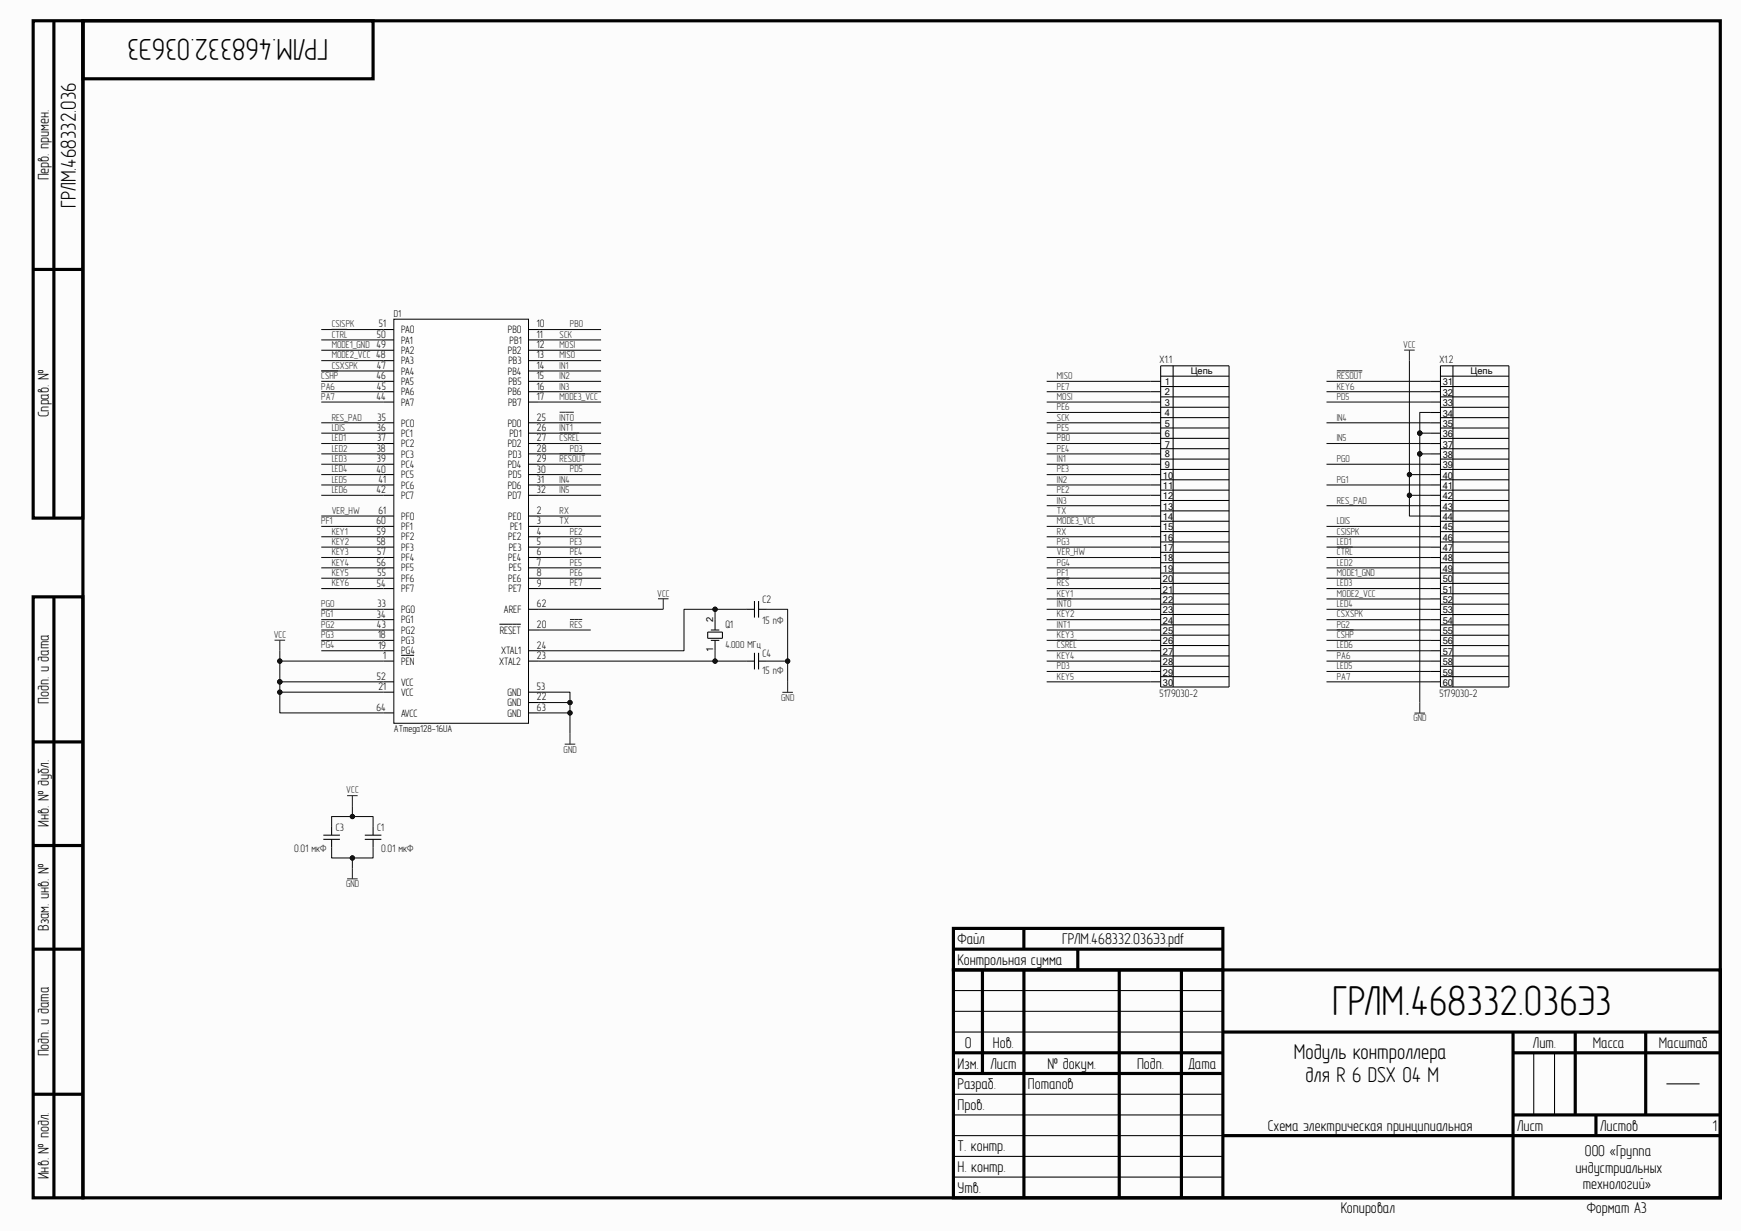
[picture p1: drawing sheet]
<svg xmlns="http://www.w3.org/2000/svg" width="420mm" height="297mm" viewBox="0 0 420 297" stroke-linecap="round" stroke-linejoin="round" font-family="sans-serif">
<path d="M0 0h420v297h-420z" fill-rule="evenodd" fill="#fcfcfc"/>
<g fill="none" stroke="#000" stroke-width=".76" stroke-linecap="butt">
<path d="M8 5h12v120h-12zM13 5v120M20 5h70v14h-70zM20 5h395v284h-395zM8 65h12M8 144h12v145h-12zM13 144v145M8 179h12M8 204h12M8 229h12M230 234h185v55h-185zM230 224h65v10h-65z"/>
<path d="M230 229h65M237 234v25M247 224v5M247 234v55M260 229v5M270 234v55M285 234v55M295 234v55M230 254h65M230 259h65M295 249h120M365 249v40"/>
<path d="M365 254h50M380 249v20M397 249v20M8 264h12M295 274h120M365 269h50M385 269v5"/>
</g>
<path d="M230 239h65M230 249h65M230 244h65M370 254v15M375 254v15M230 279h65M230 274h65M230 269h65M230 264h65M402 261.5h8M230 284h65" fill="none" stroke="#000" stroke-width=".25"/>
<path d="M95 77h32.5v97.5h-32.5z" fill-rule="evenodd" fill="#fefefe"/>
<path d="M95 77h32.5v97.5h-32.5z" fill="none" stroke="#000" stroke-width=".24"/>
<g fill="none" stroke="#000" stroke-width=".25">
<path d="M92.5 79.5h2.5M127.5 79.5h2.5M92.5 82h2.5M92.5 84.5h2.5M92.5 87h2.5M92.5 89.5h2.5M92.5 92h2.5M92.5 94.5h2.5M92.5 97h2.5M127.5 82h2.5M127.5 84.5h2.5M127.5 87h2.5"/>
<path d="M127.5 89.5h2.5M127.5 92h2.5M127.5 94.5h2.5M127.5 97h2.5M277.5 92h2.5M277.5 94.5h2.5M277.5 97h2.5M277.5 99.5h2.5M280 90.8h16.5M280 93.3h16.5M280 95.8h16.5M280 98.3h16.5"/>
<path d="M280 88.3h16.5v77.5h-16.5zM283 88.3v77.5M92.5 102h2.5M92.5 104.5h2.5M92.5 107h2.5M92.5 109.5h2.5M92.5 112h2.5M92.5 114.5h2.5M92.5 117h2.5M92.5 119.5h2.5M127.5 102h2.5M127.5 104.5h2.5"/>
<path d="M127.5 107h2.5M127.5 109.5h2.5M127.5 112h2.5M127.5 114.5h2.5M127.5 117h2.5M127.5 119.5h2.5M277.5 104.5h2.5M277.5 107h2.5M277.5 109.5h2.5M277.5 112h2.5M277.5 114.5h2.5M277.5 117h2.5"/>
<path d="M277.5 119.5h2.5M277.5 102h2.5M280 100.8h16.5M280 103.3h16.5M280 105.8h16.5M280 108.3h16.5M280 110.8h16.5M280 113.3h16.5M280 115.8h16.5M280 118.3h16.5M92.5 124.5h2.5M92.5 127h2.5"/>
<path d="M92.5 129.5h2.5M92.5 132h2.5M92.5 134.5h2.5M92.5 137h2.5M92.5 139.5h2.5M127.5 124.5h2.5M127.5 127h2.5M127.5 129.5h2.5M127.5 132h2.5M127.5 134.5h2.5M127.5 137h2.5M127.5 139.5h2.5"/>
<path d="M277.5 124.5h2.5M277.5 127h2.5M277.5 129.5h2.5M277.5 132h2.5M277.5 134.5h2.5M277.5 137h2.5M277.5 139.5h2.5M277.5 122h2.5M280 120.8h16.5M280 123.3h16.5M280 125.8h16.5M280 128.3h16.5"/>
<path d="M280 130.8h16.5M280 133.3h16.5M280 135.8h16.5M280 138.3h16.5M92.5 159.5h2.5M92.5 142h2.5M92.5 154.5h2.5M92.5 157h2.5M92.5 152h2.5M92.5 147h2.5M92.5 149.5h2.5M96.8 158.1h3.1"/>
<path d="M120.5 150.6h5.1M127.5 159.5h2.5M127.5 142h2.5M127.5 157h2.5M127.5 152h2.5M127.5 147h2.5M170.7 152.5h3.6v1.5h-3.6zM171.5 154.5h2M171.5 152h2M172.5 149.5v2.5M172.5 154.5v2.5M180 159.5h2"/>
<path d="M180 147h2M182 145v4M182 157.5v4M183 159.5h2M183 147h2M183 145v4M183 157.5v4M277.5 159.5h2.5M277.5 142h2.5M277.5 154.5h2.5M277.5 152h2.5M277.5 147h2.5"/>
<path d="M277.5 149.5h2.5M277.5 144.5h2.5M277.5 157h2.5M280 140.8h16.5M280 143.3h16.5M280 145.8h16.5M280 148.3h16.5M280 150.8h16.5M280 153.3h16.5M280 155.8h16.5M280 158.3h16.5M92.5 167h2.5"/>
<path d="M92.5 164.5h2.5M92.5 172h2.5M127.5 167h2.5M127.5 169.5h2.5M127.5 172h2.5M277.5 164.5h2.5M277.5 162h2.5M280 160.8h16.5M280 163.3h16.5M80 199.5v2M90 199.5v2M78 202.5h4"/>
<path d="M78 201.5h4M80 202.5v2M88 202.5h4M88 201.5h4M90 202.5v2"/>
</g>
<path d="M66.2 154.5h2.6M67.5 154.5v2.5M158.7 144.5h2.6M160 144.5v2.5M136.2 179.5h2.6M137.5 177v2.5M188.7 167h2.6M190 164.5v2.5M83.7 192h2.6M85 192v2.5M83.7 212h2.6M85 209.5v2.5" fill="none" stroke="#262626" stroke-width=".25"/>
<path d="M130 159.5h50" fill="none" stroke="#0e0e0e" stroke-width=".25"/>
<circle cx="172.5" cy="159.5" r=".51" fill="#0e0e0e"/>
<circle cx="172.5" cy="159.5" r=".51" fill="none" stroke="#0e0e0e" stroke-width=".24"/>
<path d="M180 147h-15v10h-35" fill="none" stroke="#0e0e0e" stroke-width=".25"/>
<circle cx="172.5" cy="147" r=".51" fill="#0e0e0e"/>
<circle cx="172.5" cy="147" r=".51" fill="none" stroke="#0e0e0e" stroke-width=".24"/>
<path d="M185 159.5h5" fill="none" stroke="#0e0e0e" stroke-width=".25"/>
<circle cx="190" cy="159.5" r=".51" fill="#0e0e0e"/>
<circle cx="190" cy="159.5" r=".51" fill="none" stroke="#0e0e0e" stroke-width=".24"/>
<path d="M185 147h5v17.5" fill="none" stroke="#0e0e0e" stroke-width=".25"/>
<circle cx="190" cy="159.5" r=".51" fill="#0e0e0e"/>
<circle cx="190" cy="159.5" r=".51" fill="none" stroke="#0e0e0e" stroke-width=".24"/>
<path d="M172.5 157v2.5" fill="none" stroke="#0e0e0e" stroke-width=".25"/>
<circle cx="172.5" cy="159.5" r=".51" fill="#0e0e0e"/>
<circle cx="172.5" cy="159.5" r=".51" fill="none" stroke="#0e0e0e" stroke-width=".24"/>
<path d="M172.5 147v2.5" fill="none" stroke="#0e0e0e" stroke-width=".25"/>
<circle cx="172.5" cy="147" r=".51" fill="#0e0e0e"/>
<circle cx="172.5" cy="147" r=".51" fill="none" stroke="#0e0e0e" stroke-width=".24"/>
<path d="M67.5 167v5h25" fill="none" stroke="#0e0e0e" stroke-width=".25"/>
<circle cx="67.5" cy="167" r=".51" fill="#0e0e0e"/>
<circle cx="67.5" cy="167" r=".51" fill="none" stroke="#0e0e0e" stroke-width=".24"/>
<path d="M130 167h7.5v2.5" fill="none" stroke="#0e0e0e" stroke-width=".25"/>
<circle cx="137.5" cy="169.5" r=".51" fill="#0e0e0e"/>
<circle cx="137.5" cy="169.5" r=".51" fill="none" stroke="#0e0e0e" stroke-width=".24"/>
<path d="M130 169.5h7.5v2.5h-7.5" fill="none" stroke="#0e0e0e" stroke-width=".25"/>
<circle cx="137.5" cy="169.5" r=".51" fill="#0e0e0e"/>
<circle cx="137.5" cy="169.5" r=".51" fill="none" stroke="#0e0e0e" stroke-width=".24"/>
<circle cx="137.5" cy="172" r=".51" fill="#0e0e0e"/>
<circle cx="137.5" cy="172" r=".51" fill="none" stroke="#0e0e0e" stroke-width=".24"/>
<path d="M137.5 172v5" fill="none" stroke="#0e0e0e" stroke-width=".25"/>
<circle cx="137.5" cy="172" r=".51" fill="#0e0e0e"/>
<circle cx="137.5" cy="172" r=".51" fill="none" stroke="#0e0e0e" stroke-width=".24"/>
<path d="M80 204.5v2.5h10v-2.5" fill="none" stroke="#0e0e0e" stroke-width=".25"/>
<circle cx="85" cy="207" r=".51" fill="#0e0e0e"/>
<circle cx="85" cy="207" r=".51" fill="none" stroke="#0e0e0e" stroke-width=".24"/>
<path d="M85 207v2.5" fill="none" stroke="#0e0e0e" stroke-width=".25"/>
<circle cx="85" cy="207" r=".51" fill="#0e0e0e"/>
<circle cx="85" cy="207" r=".51" fill="none" stroke="#0e0e0e" stroke-width=".24"/>
<path d="M85 197h5v2.5" fill="none" stroke="#0e0e0e" stroke-width=".25"/>
<circle cx="85" cy="197" r=".51" fill="#0e0e0e"/>
<circle cx="85" cy="197" r=".51" fill="none" stroke="#0e0e0e" stroke-width=".24"/>
<path d="M85 194.5v2.5h-5v2.5" fill="none" stroke="#0e0e0e" stroke-width=".25"/>
<circle cx="85" cy="197" r=".51" fill="#0e0e0e"/>
<circle cx="85" cy="197" r=".51" fill="none" stroke="#0e0e0e" stroke-width=".24"/>
<g fill="none" stroke="#0e0e0e" stroke-width=".25">
<path d="M252.5 92h25M252.5 94.5h25M252.5 97h25M252.5 99.5h25M320 92h25M320 94.5h25M345 99.5h-2.5v5M252.5 102h25M252.5 104.5h25M252.5 107h25M252.5 109.5h25M252.5 112h25"/>
<path d="M252.5 114.5h25M252.5 117h25M252.5 119.5h25M252.5 122h25M252.5 124.5h25M252.5 127h25M252.5 129.5h25M252.5 132h25M252.5 134.5h25M252.5 137h25M252.5 139.5h25M252.5 142h25"/>
<path d="M252.5 144.5h25M252.5 147h25M252.5 149.5h25M252.5 152h25M252.5 154.5h25M252.5 157h25M252.5 159.5h25M252.5 162h25M252.5 164.5h25"/>
</g>
<circle cx="342.5" cy="104.5" r=".51" fill="#0e0e0e"/>
<circle cx="342.5" cy="104.5" r=".51" fill="none" stroke="#0e0e0e" stroke-width=".24"/>
<path d="M342.5 104.5h2.5" fill="none" stroke="#0e0e0e" stroke-width=".25"/>
<circle cx="342.5" cy="104.5" r=".51" fill="#0e0e0e"/>
<circle cx="342.5" cy="104.5" r=".51" fill="none" stroke="#0e0e0e" stroke-width=".24"/>
<path d="M342.5 109.5h2.5" fill="none" stroke="#0e0e0e" stroke-width=".25"/>
<circle cx="342.5" cy="109.5" r=".51" fill="#0e0e0e"/>
<circle cx="342.5" cy="109.5" r=".51" fill="none" stroke="#0e0e0e" stroke-width=".24"/>
<path d="M340 87v27.5h5" fill="none" stroke="#0e0e0e" stroke-width=".25"/>
<circle cx="340" cy="114.5" r=".51" fill="#0e0e0e"/>
<circle cx="340" cy="114.5" r=".51" fill="none" stroke="#0e0e0e" stroke-width=".24"/>
<path d="M340 114.5v5h5" fill="none" stroke="#0e0e0e" stroke-width=".25"/>
<circle cx="340" cy="119.5" r=".51" fill="#0e0e0e"/>
<circle cx="340" cy="119.5" r=".51" fill="none" stroke="#0e0e0e" stroke-width=".24"/>
<circle cx="340" cy="114.5" r=".51" fill="#0e0e0e"/>
<circle cx="340" cy="114.5" r=".51" fill="none" stroke="#0e0e0e" stroke-width=".24"/>
<path d="M340 119.5v5h5" fill="none" stroke="#0e0e0e" stroke-width=".25"/>
<circle cx="340" cy="119.5" r=".51" fill="#0e0e0e"/>
<circle cx="340" cy="119.5" r=".51" fill="none" stroke="#0e0e0e" stroke-width=".24"/>
<g fill="none" stroke="#0e0e0e" stroke-width=".25">
<path d="M77.5 79.5h15M130 79.5h15M77.5 82h15M77.5 84.5h15M77.5 87h15M77.5 89.5h15M77.5 92h15M77.5 94.5h15M77.5 97h15M130 82h15M130 84.5h15M130 87h15"/>
<path d="M130 89.5h15M130 92h15M130 94.5h15M130 97h15M77.5 102h15M77.5 104.5h15M77.5 107h15M77.5 109.5h15M77.5 112h15M77.5 114.5h15M77.5 117h15M77.5 119.5h15"/>
<path d="M130 102h15M130 104.5h15M130 107h15M130 109.5h15M130 112h15M130 114.5h15M130 117h15M130 119.5h15M77.5 127h15M77.5 129.5h15M77.5 132h15M77.5 134.5h15"/>
<path d="M77.5 137h15M77.5 139.5h15M77.5 124.5h15M130 127h15M130 129.5h15M130 132h15M130 134.5h15M130 137h15M130 139.5h15M130 124.5h15M320 127h25M320 129.5h25"/>
<path d="M320 132h25M320 134.5h25M320 137h25M320 139.5h25M67.5 159.5h25M77.5 142h15M77.5 147h15M77.5 149.5h15M77.5 152h15M77.5 154.5h15M77.5 157h15M130 142h15"/>
<path d="M130 147h30M130 152h12.5M320 142h25M320 144.5h25M320 147h25M320 149.5h25M320 152h25M320 154.5h25M320 157h25M320 159.5h25M320 162h25M320 164.5h25"/>
</g>
<circle cx="67.5" cy="159.5" r=".51" fill="#0e0e0e"/>
<circle cx="67.5" cy="159.5" r=".51" fill="none" stroke="#0e0e0e" stroke-width=".24"/>
<path d="M67.5 164.5h25" fill="none" stroke="#0e0e0e" stroke-width=".25"/>
<circle cx="67.5" cy="164.5" r=".51" fill="#0e0e0e"/>
<circle cx="67.5" cy="164.5" r=".51" fill="none" stroke="#0e0e0e" stroke-width=".24"/>
<path d="M67.5 157v7.5" fill="none" stroke="#0e0e0e" stroke-width=".25"/>
<circle cx="67.5" cy="159.5" r=".51" fill="#0e0e0e"/>
<circle cx="67.5" cy="159.5" r=".51" fill="none" stroke="#0e0e0e" stroke-width=".24"/>
<circle cx="67.5" cy="164.5" r=".51" fill="#0e0e0e"/>
<circle cx="67.5" cy="164.5" r=".51" fill="none" stroke="#0e0e0e" stroke-width=".24"/>
<path d="M67.5 164.5v2.5h25" fill="none" stroke="#0e0e0e" stroke-width=".25"/>
<circle cx="67.5" cy="167" r=".51" fill="#0e0e0e"/>
<circle cx="67.5" cy="167" r=".51" fill="none" stroke="#0e0e0e" stroke-width=".24"/>
<circle cx="67.5" cy="164.5" r=".51" fill="#0e0e0e"/>
<circle cx="67.5" cy="164.5" r=".51" fill="none" stroke="#0e0e0e" stroke-width=".24"/>
<g fill="none" stroke="#000" stroke-width=".25">
<path d="M345 92h2.5M345 94.5h2.5M345 97h2.5M345 99.5h2.5M347.5 90.8h16.5M347.5 93.3h16.5M347.5 95.8h16.5M347.5 98.3h16.5M347.5 88.3h16.5v77.5h-16.5zM350.5 88.3v77.5M345 102h2.5M345 104.5h2.5"/>
<path d="M345 107h2.5M345 109.5h2.5M345 112h2.5M345 114.5h2.5M345 117h2.5M345 119.5h2.5M347.5 100.8h16.5M347.5 103.3h16.5M347.5 105.8h16.5M347.5 108.3h16.5M347.5 110.8h16.5M347.5 113.3h16.5"/>
<path d="M347.5 115.8h16.5M347.5 118.3h16.5M345 122h2.5M345 124.5h2.5M345 127h2.5M345 129.5h2.5M345 132h2.5M345 134.5h2.5M345 137h2.5M345 139.5h2.5M347.5 120.8h16.5M347.5 123.3h16.5"/>
<path d="M347.5 125.8h16.5M347.5 128.3h16.5M347.5 130.8h16.5M347.5 133.3h16.5M347.5 135.8h16.5M347.5 138.3h16.5M345 142h2.5M345 144.5h2.5M345 147h2.5M345 149.5h2.5M345 152h2.5M345 154.5h2.5"/>
<path d="M345 157h2.5M345 159.5h2.5M347.5 140.8h16.5M347.5 143.3h16.5M347.5 145.8h16.5M347.5 148.3h16.5M347.5 150.8h16.5M347.5 153.3h16.5M347.5 155.8h16.5M347.5 158.3h16.5M345 162h2.5M345 164.5h2.5"/>
<path d="M347.5 160.8h16.5M347.5 163.3h16.5"/>
</g>
<path d="M320 97h25M320 102h25M320 107h25M320 112h25M320 117h25M342.5 104.5v5M320 122h25" fill="none" stroke="#0e0e0e" stroke-width=".25"/>
<g fill="none" stroke="#262626" stroke-width=".25">
<path d="M80 79.5h3.8M77.5 89.5h4M135 99.5h3.4M322.5 89.5h6.1M135 102h3.1M135 104.5h4.7M135 109.5h6.1M255 139.5h3M322.5 132h3.8M137.5 149.5h3M255 144.5h3.4M255 149.5h3.1"/>
<path d="M255 154.5h4.7M322.5 152h4"/>
</g>
<circle cx="342.5" cy="104.5" r=".51" fill="#0e0e0e"/>
<circle cx="342.5" cy="104.5" r=".51" fill="none" stroke="#0e0e0e" stroke-width=".24"/>
<circle cx="342.5" cy="109.5" r=".51" fill="#0e0e0e"/>
<circle cx="342.5" cy="109.5" r=".51" fill="none" stroke="#0e0e0e" stroke-width=".24"/>
<path d="M342.5 109.5v60" fill="none" stroke="#0e0e0e" stroke-width=".25"/>
<circle cx="342.5" cy="109.5" r=".51" fill="#0e0e0e"/>
<circle cx="342.5" cy="109.5" r=".51" fill="none" stroke="#0e0e0e" stroke-width=".24"/>
<path d="M338.7 84.5h2.6M340 84.5v2.5M341.2 172.1h2.6M342.5 169.5v2.6" fill="none" stroke="#262626" stroke-width=".25"/>
<text font-size="10.9" x="321.4" y="245">ГРЛМ.468332.036Э3</text>
<text font-size="7.9" x="79.2" y="9.5" transform="rotate(-180 79.2 9.5)">ГРЛМ.468332.036Э3</text>
<g font-size="5.6">
<text x="18.3" y="50.1" transform="rotate(-90 18.3 50.1)">ГРЛМ.468332.036</text>
<text x="312.1" y="255.5">Модуль контроллера</text>
<text x="315" y="261">для R 6 DSX 04 M</text>
</g>
<g font-size="4.1">
<text x="11.8" y="43.5" transform="rotate(-90 11.8 43.5)">Перв. примен.</text>
<text x="11.8" y="100.7" transform="rotate(-90 11.8 100.7)">Справ. №</text>
<text x="11.8" y="169.9" transform="rotate(-90 11.8 169.9)">Подп. и дата</text>
<text x="11.8" y="199.5" transform="rotate(-90 11.8 199.5)">Инв. № дубл.</text>
<text x="11.8" y="224.6" transform="rotate(-90 11.8 224.6)">Взам. инв. №</text>
<text x="231" y="227.8">Файл</text>
<text x="256.2" y="227.8">ГРЛМ.468332.036Э3.pdf</text>
<text x="231" y="232.8">Контрольная сумма</text>
<text x="11.8" y="254.9" transform="rotate(-90 11.8 254.9)">Подп. и дата</text>
<text x="231" y="257.8">Изм. Лист</text>
<text x="232.7" y="252.8">0</text>
<text x="239.5" y="252.8">Нов.</text>
<text x="252.7" y="257.8">№ докум.</text>
<text x="274.3" y="257.8">Подп.</text>
<text x="286.7" y="257.8">Дата</text>
<text x="369.8" y="252.8">Лит.</text>
<text x="384.2" y="252.8">Масса</text>
<text x="400.2" y="252.8">Масштаб</text>
<text x="231" y="262.8">Разраб.</text>
<text x="248" y="262.8">Потапов</text>
<text x="231" y="267.8">Пров.</text>
<text x="305.9" y="272.8">Схема электрическая принципиальная</text>
<text x="366" y="272.8">Лист</text>
<text x="386" y="272.8">Листов</text>
<text x="413.2" y="272.8">1</text>
<text x="231" y="277.8">Т. контр.</text>
<text x="382.4" y="278.8">ООО «Группа</text>
<text x="11.8" y="284.6" transform="rotate(-90 11.8 284.6)">Инв. № подл.</text>
<text x="231" y="282.8">Н. контр.</text>
<text x="231" y="287.8">Утв.</text>
<text x="380.1" y="282.9">индустриальных</text>
<text x="381.8" y="287">технологий»</text>
<text x="323.4" y="292.8">Копировал</text>
<text x="382.8" y="292.8">Формат А3</text>
</g>
<g font-size="2.8">
<text x="90.8" y="84">49</text>
<text x="90.9" y="81.5">50</text>
<text x="91.4" y="79">51</text>
<text x="96.8" y="82.9">PA1</text>
<text x="96.8" y="80.4">PA0</text>
<text x="122.5" y="80.4">PB0</text>
<text x="122.9" y="82.9">PB1</text>
<text x="129.5" y="79">10</text>
<text x="129.5" y="81.5">11</text>
<text x="129.5" y="84">12</text>
<text x="90.8" y="86.5">48</text>
<text x="90.9" y="89">47</text>
<text x="96.8" y="87.9">PA3</text>
<text x="96.8" y="85.4">PA2</text>
<text x="122.5" y="85.4">PB2</text>
<text x="122.6" y="87.9">PB3</text>
<text x="129.5" y="86.5">13</text>
<text x="129.5" y="89">14</text>
<text x="90.8" y="91.5">46</text>
<text x="90.9" y="94">45</text>
<text x="96.8" y="95.4">PA6</text>
<text x="96.8" y="92.9">PA5</text>
<text x="96.8" y="90.4">PA4</text>
<text x="122.5" y="90.4">PB4</text>
<text x="122.5" y="95.4">PB6</text>
<text x="122.6" y="92.9">PB5</text>
<text x="129.5" y="91.5">15</text>
<text x="129.5" y="94">16</text>
<text x="90.8" y="96.5">44</text>
<text x="91.1" y="101.5">35</text>
<text x="96.8" y="97.9">PA7</text>
<text x="122.6" y="97.9">PB7</text>
<text x="129.5" y="96.5">17</text>
<text x="129.5" y="101.5">25</text>
<text x="90.9" y="104">36</text>
<text x="91" y="106.5">37</text>
<text x="96.8" y="102.9">PC0</text>
<text x="96.8" y="105.4">PC1</text>
<text x="96.8" y="107.9">PC2</text>
<text x="122.5" y="102.9">PD0</text>
<text x="122.5" y="107.9">PD2</text>
<text x="122.9" y="105.4">PD1</text>
<text x="129.5" y="104">26</text>
<text x="129.5" y="106.5">27</text>
<text x="90.9" y="109">38</text>
<text x="90.9" y="111.5">39</text>
<text x="96.8" y="110.4">PC3</text>
<text x="96.8" y="112.9">PC4</text>
<text x="122.5" y="112.9">PD4</text>
<text x="122.6" y="110.4">PD3</text>
<text x="129.5" y="109">28</text>
<text x="129.5" y="111.5">29</text>
<text x="90.8" y="114">40</text>
<text x="90.8" y="119">42</text>
<text x="91.3" y="116.5">41</text>
<text x="96.8" y="115.4">PC5</text>
<text x="96.8" y="117.9">PC6</text>
<text x="122.5" y="117.9">PD6</text>
<text x="122.6" y="115.4">PD5</text>
<text x="129.5" y="114">30</text>
<text x="129.5" y="116.5">31</text>
<text x="129.5" y="119">32</text>
<text x="91.3" y="124">61</text>
<text x="96.8" y="120.4">PC7</text>
<text x="96.8" y="125.4">PF0</text>
<text x="122.5" y="120.4">PD7</text>
<text x="122.6" y="125.4">PE0</text>
<text x="129.5" y="124">2</text>
<text x="90.8" y="126.5">60</text>
<text x="90.9" y="131.5">58</text>
<text x="90.9" y="129">59</text>
<text x="96.8" y="130.4">PF2</text>
<text x="96.8" y="127.9">PF1</text>
<text x="122.6" y="130.4">PE2</text>
<text x="123.1" y="127.9">PE1</text>
<text x="129.5" y="126.5">3</text>
<text x="129.5" y="129">4</text>
<text x="129.5" y="131.5">5</text>
<text x="90.9" y="136.5">56</text>
<text x="91" y="134">57</text>
<text x="96.8" y="137.9">PF5</text>
<text x="96.8" y="135.4">PF4</text>
<text x="96.8" y="132.9">PF3</text>
<text x="122.6" y="135.4">PE4</text>
<text x="122.7" y="132.9">PE3</text>
<text x="122.7" y="137.9">PE5</text>
<text x="129.5" y="134">6</text>
<text x="129.5" y="136.5">7</text>
<text x="90.9" y="141.5">54</text>
<text x="91.1" y="139">55</text>
<text x="96.8" y="142.9">PF7</text>
<text x="96.8" y="140.4">PF6</text>
<text x="122.6" y="140.4">PE6</text>
<text x="122.7" y="142.9">PE7</text>
<text x="129.5" y="139">8</text>
<text x="129.5" y="141.5">9</text>
<text x="90.9" y="149">34</text>
<text x="91.1" y="146.5">33</text>
<text x="96.8" y="147.9">PG0</text>
<text x="121.6" y="147.9">AREF</text>
<text x="129.5" y="146.5">62</text>
<text x="90.9" y="151.5">43</text>
<text x="91.2" y="154">18</text>
<text x="96.8" y="155.4">PG3</text>
<text x="96.8" y="150.4">PG1</text>
<text x="96.8" y="152.9">PG2</text>
<text x="120.6" y="152.9">RESET</text>
<text x="129.5" y="151.5">20</text>
<text x="91.3" y="156.5">19</text>
<text x="92.4" y="159">1</text>
<text x="96.8" y="160.4">PEN</text>
<text x="96.8" y="157.9">PG4</text>
<text x="120.4" y="160.4">XTAL2</text>
<text x="120.9" y="157.9">XTAL1</text>
<text x="129.5" y="159">23</text>
<text x="129.5" y="156.5">24</text>
<text x="90.9" y="164">52</text>
<text x="91.3" y="166.5">21</text>
<text x="96.8" y="167.9">VCC</text>
<text x="96.8" y="165.4">VCC</text>
<text x="122.4" y="167.9">GND</text>
<text x="129.5" y="166.5">53</text>
<text x="90.8" y="171.5">64</text>
<text x="96.8" y="172.9">AVCC</text>
<text x="122.4" y="170.4">GND</text>
<text x="122.4" y="172.9">GND</text>
<text x="129.5" y="169">22</text>
<text x="129.5" y="171.5">63</text>
</g>
<g font-size="2.8" fill="#0e0e0e">
<text x="279.7" y="87.5">X1.1</text>
<text x="347.2" y="87.5">X1.2</text>
<text x="184" y="145.5">C2</text>
<text x="175" y="151.5">Q1</text>
<text x="184" y="150.5">15 пФ</text>
<text x="184" y="158.5">C4</text>
<text x="184" y="162.5">15 пФ</text>
<text x="279.7" y="168.1">5179030-2</text>
<text x="347.2" y="168.1">5179030-2</text>
<text x="81" y="200.5">C3</text>
<text x="91" y="200.5">C1</text>
<text x="71" y="205.5">0.01 мкФ</text>
<text x="92" y="205.5">0.01 мкФ</text>
</g>
<g font-size="2.4">
<text x="95" y="76.5">D1</text>
<text x="95" y="176.5">ATmega128-16UA</text>
</g>
<g font-size="2.4" fill="#262626">
<text x="80" y="79">CSISPK</text>
<text x="80" y="81.5">CTRL</text>
<text x="80" y="84">MODE1_GND</text>
<text x="135" y="81.5">SCK</text>
<text x="135" y="84">MOSI</text>
<text x="137.5" y="79">PB0</text>
<text x="338.5" y="83.9">VCC</text>
<text x="80" y="89">CSXSPK</text>
<text x="80" y="86.5">MODE2_VCC</text>
<text x="135" y="86.5">MISO</text>
<text x="135" y="89">IN1</text>
<text x="77.5" y="94">PA6</text>
<text x="77.5" y="91.5">CSHP</text>
<text x="135" y="91.5">IN2</text>
<text x="135" y="94">IN3</text>
<text x="255" y="94">PE7</text>
<text x="255" y="91.5">MISO</text>
<text x="322.5" y="94">KEY6</text>
<text x="322.5" y="91.5">RESOUT</text>
<text x="77.5" y="96.5">PA7</text>
<text x="80" y="101.5">RES_PAD</text>
<text x="135" y="101.5">INT0</text>
<text x="135" y="96.5">MODE3_VCC</text>
<text x="255" y="99">PE6</text>
<text x="255" y="101.5">SCK</text>
<text x="255" y="96.5">MOSI</text>
<text x="322.5" y="96.5">PD5</text>
<text x="322.5" y="101.5">IN4</text>
<text x="80" y="104">LDIS</text>
<text x="80" y="106.5">LED1</text>
<text x="135" y="104">INT1</text>
<text x="135" y="106.5">CSREL</text>
<text x="255" y="104">PE5</text>
<text x="255" y="106.5">PB0</text>
<text x="322.5" y="106.5">IN5</text>
<text x="80" y="109">LED2</text>
<text x="80" y="111.5">LED3</text>
<text x="80" y="114">LED4</text>
<text x="135" y="111.5">RESOUT</text>
<text x="137.5" y="109">PD3</text>
<text x="137.5" y="114">PD5</text>
<text x="255" y="109">PE4</text>
<text x="255" y="114">PE3</text>
<text x="255" y="111.5">IN1</text>
<text x="322.5" y="111.5">PG0</text>
<text x="80" y="116.5">LED5</text>
<text x="80" y="119">LED6</text>
<text x="135" y="116.5">IN4</text>
<text x="135" y="119">IN5</text>
<text x="255" y="119">PE2</text>
<text x="255" y="116.5">IN2</text>
<text x="322.5" y="116.5">PG1</text>
<text x="80" y="124">VER_HW</text>
<text x="135" y="124">RX</text>
<text x="255" y="124">TX</text>
<text x="255" y="121.5">IN3</text>
<text x="322.5" y="121.5">RES_PAD</text>
<text x="77.5" y="126.5">PF1</text>
<text x="80" y="129">KEY1</text>
<text x="80" y="131.5">KEY2</text>
<text x="135" y="126.5">TX</text>
<text x="137.5" y="129">PE2</text>
<text x="137.5" y="131.5">PE3</text>
<text x="255" y="129">RX</text>
<text x="255" y="126.5">MODE3_VCC</text>
<text x="255" y="131.5">PG3</text>
<text x="322.5" y="129">CSISPK</text>
<text x="322.5" y="126.5">LDIS</text>
<text x="322.5" y="131.5">LED1</text>
<text x="80" y="134">KEY3</text>
<text x="80" y="136.5">KEY4</text>
<text x="137.5" y="134">PE4</text>
<text x="137.5" y="136.5">PE5</text>
<text x="255" y="134">VER_HW</text>
<text x="255" y="136.5">PG4</text>
<text x="322.5" y="134">CTRL</text>
<text x="322.5" y="136.5">LED2</text>
<text x="80" y="139">KEY5</text>
<text x="80" y="141.5">KEY6</text>
<text x="137.5" y="139">PE6</text>
<text x="137.5" y="141.5">PE7</text>
<text x="158.5" y="143.9">VCC</text>
<text x="255" y="139">PF1</text>
<text x="255" y="144">KEY1</text>
<text x="255" y="141.5">RES</text>
<text x="322.5" y="139">MODE1_GND</text>
<text x="322.5" y="144">MODE2_VCC</text>
<text x="322.5" y="141.5">LED3</text>
<text x="77.5" y="146.5">PG0</text>
<text x="77.5" y="149">PG1</text>
<text x="255" y="149">KEY2</text>
<text x="255" y="146.5">INT0</text>
<text x="322.5" y="149">CSXSPK</text>
<text x="322.5" y="146.5">LED4</text>
<text x="66" y="153.9">VCC</text>
<text x="77.5" y="151.5">PG2</text>
<text x="77.5" y="154">PG3</text>
<text x="137.5" y="151.5">RES</text>
<text x="255" y="154">KEY3</text>
<text x="255" y="151.5">INT1</text>
<text x="322.5" y="154">CSHP</text>
<text x="322.5" y="151.5">PG2</text>
<text x="77.5" y="156.5">PG4</text>
<text x="255" y="159">KEY4</text>
<text x="255" y="156.5">CSREL</text>
<text x="255" y="161.5">PD3</text>
<text x="322.5" y="159">PA6</text>
<text x="322.5" y="161.5">LED5</text>
<text x="322.5" y="156.5">LED6</text>
<text x="255" y="164">KEY5</text>
<text x="322.5" y="164">PA7</text>
<text x="188.5" y="169">GND</text>
<text x="341" y="174.1">GND</text>
<text x="136" y="181.6">GND</text>
<text x="83.5" y="191.4">VCC</text>
<text x="83.5" y="214">GND</text>
</g>
<text font-size="2.4" fill="#0e0e0e" x="175" y="156.5">4.000 МГц</text>
<g font-size="2.2" fill="#0a0a0a">
<text x="281" y="95.3">2</text>
<text x="281" y="92.8">1</text>
<text x="287.2" y="90.3">Цепь</text>
<text x="348" y="93">31</text>
<text x="348" y="95.5">32</text>
<text x="354.8" y="90.3">Цепь</text>
<text x="281" y="100.4">4</text>
<text x="281" y="97.9">3</text>
<text x="348" y="98">33</text>
<text x="348" y="100.5">34</text>
<text x="281" y="103">5</text>
<text x="281" y="105.5">6</text>
<text x="348" y="103">35</text>
<text x="348" y="105.5">36</text>
<text x="348" y="108">37</text>
<text x="281" y="108">7</text>
<text x="281" y="110.3">8</text>
<text x="281" y="112.9">9</text>
<text x="348" y="110.5">38</text>
<text x="348" y="113">39</text>
<text x="280.5" y="115.5">10</text>
<text x="280.5" y="118">11</text>
<text x="348" y="115.5">40</text>
<text x="348" y="118">41</text>
<text x="280.5" y="120.5">12</text>
<text x="280.5" y="123">13</text>
<text x="280.5" y="125.5">14</text>
<text x="348" y="120.5">42</text>
<text x="348" y="123">43</text>
<text x="348" y="125.5">44</text>
<text x="280.5" y="128">15</text>
<text x="280.5" y="130.5">16</text>
<text x="348" y="128">45</text>
<text x="348" y="130.5">46</text>
<text x="280.5" y="133">17</text>
<text x="280.5" y="135.5">18</text>
<text x="280.5" y="138">19</text>
<text x="348" y="133">47</text>
<text x="348" y="135.5">48</text>
<text x="348" y="138">49</text>
<text x="280.5" y="140.5">20</text>
<text x="280.5" y="143">21</text>
<text x="348" y="140.5">50</text>
<text x="348" y="143">51</text>
<text x="280.5" y="145.5">22</text>
<text x="280.5" y="148">23</text>
<text x="348" y="145.5">52</text>
<text x="348" y="148">53</text>
<text x="280.5" y="150.5">24</text>
<text x="280.5" y="153">25</text>
<text x="280.5" y="155.5">26</text>
<text x="348" y="150.5">54</text>
<text x="348" y="153">55</text>
<text x="348" y="155.5">56</text>
<text x="280.5" y="158">27</text>
<text x="280.5" y="160.5">28</text>
<text x="348" y="158">57</text>
<text x="348" y="160.5">58</text>
<text x="280.5" y="163">29</text>
<text x="280.5" y="165.5">30</text>
<text x="348" y="163">59</text>
<text x="348" y="165.5">60</text>
</g>
<g font-size="2.2">
<text x="172" y="150" transform="rotate(-90 172 150)">2</text>
<text x="172" y="157.4" transform="rotate(-90 172 157.4)">1</text>
</g>
</svg>
